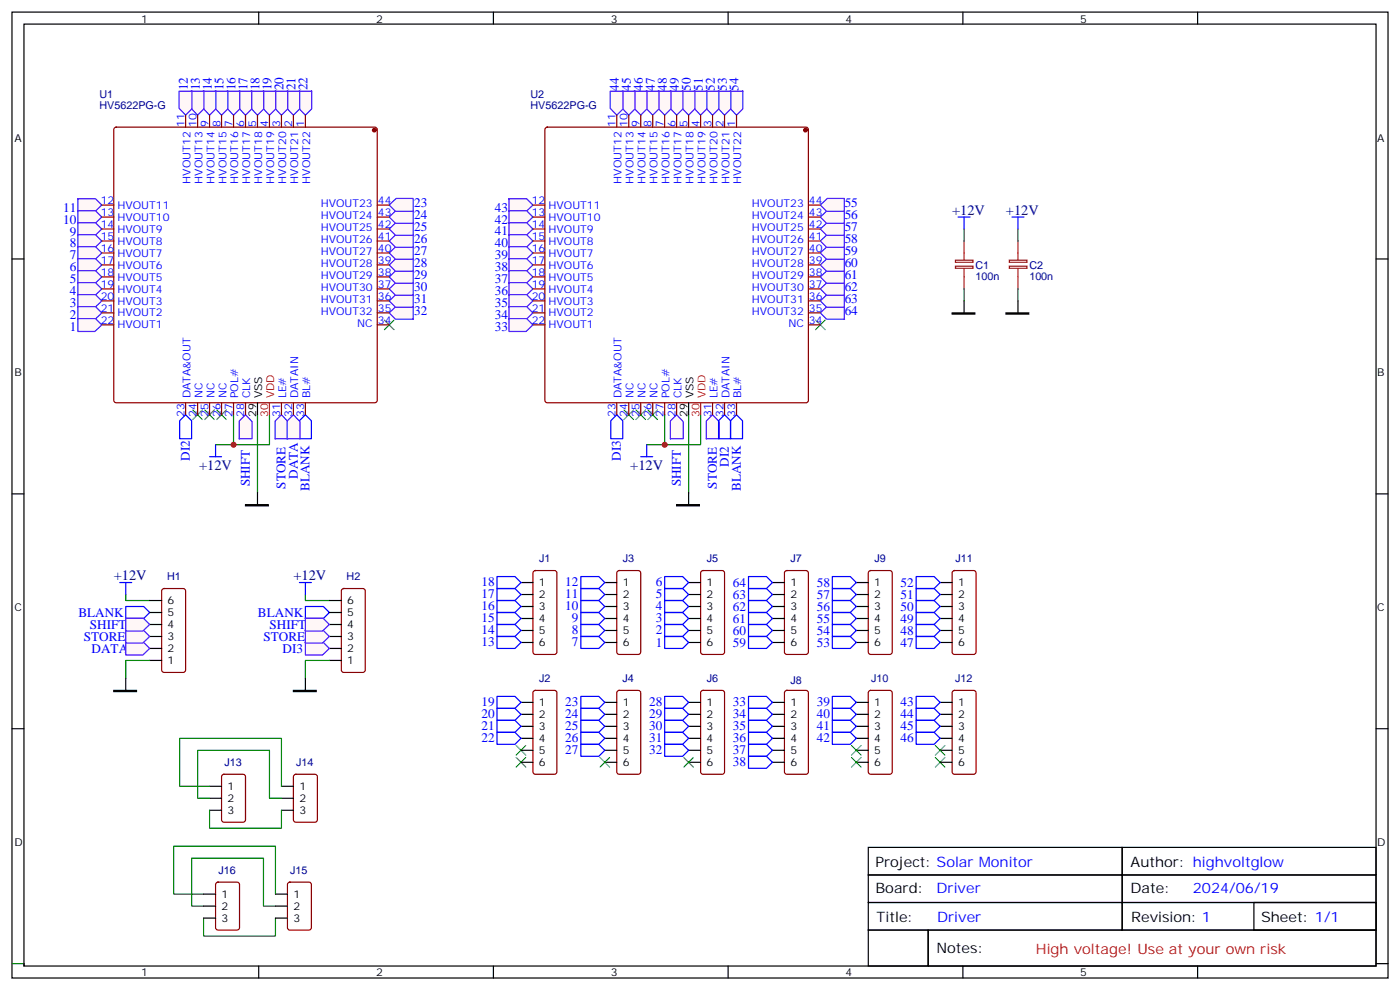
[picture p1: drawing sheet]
<svg xmlns="http://www.w3.org/2000/svg" width="412mm" height="291mm" viewBox="0 0 412 291" stroke-linecap="round" stroke-linejoin="round" font-family="sans-serif">
<path d="M61.7 134.4h3.6M63.5 130.9v3.5M90 122.1l1.7 1.8v5.3h-3.5v-5.3zM217 122.1l1.7 1.8v5.3h-3.5v-5.3z" fill="none" stroke="#00f" stroke-width=".35"/>
<path d="M56.8 120.7l2.8 2.8M59.6 120.7l-2.8 2.8M60.3 120.7l2.8 2.8M63.1 120.7l-2.8 2.8M63.9 120.7l2.8 2.8M66.7 120.7l-2.8 2.8" fill="none" stroke="#3c3" stroke-width=".35"/>
<path d="M68.8 122.1v8.8h-5.3M75.8 122.1v22.9M79.4 122.1v8.8h-10.6" fill="none" stroke="#008700" stroke-width=".35"/>
<path d="M72.3 148.6h6.7v.3h-6.7z" fill="#000" stroke="#000" stroke-width=".35"/>
<path d="M75.8 145v3.6" fill="none" stroke="#000" stroke-width=".35"/>
<g fill="#fff7f7" stroke="#420aff" stroke-width=".35">
<path d="M81.1 123.9l1.8-1.8 1.9 2v5.1h-3.7z"/>
<path d="M70.5 123.9l1.8-1.8 2 2v5.1h-3.8z"/>
<path d="M84.6 123.9l1.8-1.8 2 2v5.1h-3.8z"/>
</g>
<path d="M54.7 122.1l1.7 1.8v5.3h-3.5v-5.3z" fill="none" stroke="#00f" stroke-width=".35"/>
<path d="M113.2 94.2l2.9 2.8M116.1 94.2l-2.9 2.8" fill="none" stroke="#3c3" stroke-width=".35"/>
<g fill="#fff7f7" stroke="#420aff" stroke-width=".35">
<path d="M114.7 92.1l2-1.9h5l.1 3.8h-5.3z"/>
<path d="M114.7 88.6l2-2h5l.1 3.8h-5.3z"/>
<path d="M114.7 85.1l2-2h5l.1 3.8h-5.3z"/>
<path d="M114.7 81.5l2-1.9h5l.1 3.8h-5.3z"/>
<path d="M114.7 78l2-1.9h5l.1 3.8h-5.3z"/>
<path d="M114.7 74.5l2-2h5l.1 3.8h-5.3z"/>
<path d="M114.7 70.9l2-1.9h5l.1 3.8h-5.3z"/>
<path d="M114.7 67.4l2-1.9h5l.1 3.8h-5.3z"/>
<path d="M114.7 63.9l2-2h5l.1 3.8h-5.3z"/>
<path d="M114.7 60.4l2-2h5l.1 3.8h-5.3z"/>
<path d="M88 26.8h3.8v5.2l-1.8 1.9-2-2z"/>
<path d="M84.5 26.8h3.8v5.2l-1.9 1.9-1.9-2z"/>
<path d="M81 26.8h3.8v5.2l-1.9 1.9-1.9-2z"/>
<path d="M77.4 26.8h3.8v5.2l-1.8 1.9-2-2z"/>
<path d="M73.9 26.8h3.8v5.2l-1.9 1.9-1.9-2z"/>
<path d="M70.4 26.8h3.8v5.2l-1.9 1.9-1.9-2z"/>
<path d="M66.9 26.8h3.7v5.2l-1.8 1.9-1.9-2z"/>
<path d="M63.3 26.8h3.8v5.2l-1.8 1.9-2-2z"/>
<path d="M59.8 26.8h3.8v5.2l-1.9 1.9-1.9-2z"/>
<path d="M56.3 26.8h3.8v5.2l-1.9 1.9-1.9-2z"/>
<path d="M52.7 26.8h3.8v5.2l-1.8 1.9-2-2z"/>
<path d="M22.8 58.5h5.3l1.9 1.9-2 1.9h-5.1z"/>
<path d="M22.8 62h5.3l1.9 1.9-2 1.9h-5.1z"/>
<path d="M22.8 65.6h5.3l1.9 1.8-2 2h-5.1z"/>
<path d="M22.8 69.1h5.3l1.9 1.8-2 2h-5.1z"/>
<path d="M22.8 72.6h5.3l1.9 1.9-2 1.9h-5.1z"/>
<path d="M22.8 76.1h5.3l1.9 1.9-2 1.9h-5.1z"/>
<path d="M22.8 79.7h5.3l1.9 1.8-2 2h-5.1z"/>
<path d="M22.8 83.2h5.3l1.9 1.9-2 1.9h-5.1z"/>
<path d="M22.8 86.7h5.3l1.9 1.9-2 1.9h-5.1z"/>
<path d="M22.8 90.3h5.3l1.9 1.8-2 2h-5.1z"/>
<path d="M22.8 93.8h5.3l1.9 1.8-2 2h-5.1z"/>
</g>
<g fill="none" stroke="#870000" stroke-width=".35">
<path d="M33.7 37.6l.5-.2h76.2l.5 .2 .2 .5v79.8l-.2 .5-.5 .2h-76.2l-.5-.3-.2-.4v-79.8zM54.7 33.9v3.5M58.2 33.9v3.5M61.7 33.9v3.5M65.3 33.9v3.5M68.8 33.9v3.5M72.3 33.9v3.5M75.8 33.9v3.5M79.4 33.9v3.5M82.9 33.9v3.5M86.4 33.9v3.5M90 33.9v3.5"/>
<path d="M30 60.4h3.5M30 63.9h3.5M30 67.4h3.5M30 70.9h3.5M30 74.5h3.5M30 78h3.5M111.1 60.4h3.6M111.1 63.9h3.6M111.1 67.4h3.6M111.1 70.9h3.6M111.1 74.5h3.6M111.1 78h3.6"/>
<path d="M30 81.5h3.5M30 85.1h3.5M30 88.6h3.5M30 92.1h3.5M30 95.6h3.5M111.1 81.5h3.6M111.1 85.1h3.6M111.1 88.6h3.6M111.1 92.1h3.6M111.1 95.6h3.6M54.7 118.6v3.5M58.2 118.6v3.5"/>
<path d="M61.7 118.6v3.5M65.3 118.6v3.5M68.8 118.6v3.5M72.3 118.6v3.5M82.9 118.6v3.5M86.4 118.6v3.5M90 118.6v3.5"/>
</g>
<circle cx="110.2" cy="38.3" r=".53" fill="#870000" stroke="#870000" stroke-width=".35"/>
<path d="M75.8 118.6v3.5M202.8 145v3.6" fill="none" stroke="#000" stroke-width=".35"/>
<path d="M79.4 118.6v3.5" fill="none" stroke="#f00" stroke-width=".35"/>
<path d="M183.8 120.7l2.8 2.8M186.6 120.7l-2.8 2.8M187.3 120.7l2.8 2.8M190.1 120.7l-2.8 2.8M190.9 120.7l2.8 2.8M193.7 120.7l-2.8 2.8" fill="none" stroke="#3c3" stroke-width=".35"/>
<path d="M195.8 122.1v8.8h-5.3M202.8 122.1v22.9M206.4 122.1v8.8h-10.6" fill="none" stroke="#008700" stroke-width=".35"/>
<path d="M188.7 134.4h3.6M190.5 130.9v3.5" fill="none" stroke="#00f" stroke-width=".35"/>
<path d="M199.3 148.6h6.7v.3h-6.7z" fill="#000" stroke="#000" stroke-width=".35"/>
<g fill="#fff7f7" stroke="#420aff" stroke-width=".35">
<path d="M208.1 123.9l1.8-1.8 1.9 2v5.1h-3.7z"/>
<path d="M197.5 123.9l1.8-1.8 2 2v5.1h-3.8z"/>
</g>
<path d="M181.7 122.1l1.7 1.8v5.3h-3.5v-5.3zM213.4 122.1l1.8 1.8v5.3h-3.5v-5.3z" fill="none" stroke="#00f" stroke-width=".35"/>
<path d="M240.2 94.2l2.9 2.8M243.1 94.2l-2.9 2.8" fill="none" stroke="#3c3" stroke-width=".35"/>
<g fill="#fff7f7" stroke="#420aff" stroke-width=".35">
<path d="M241.7 92.1l2-1.9h5l.1 3.8h-5.3z"/>
<path d="M241.7 88.6l2-2h5l.1 3.8h-5.3z"/>
<path d="M241.7 85.1l2-2h5l.1 3.8h-5.3z"/>
<path d="M241.7 81.5l2-1.9h5l.1 3.8h-5.3z"/>
<path d="M241.7 78l2-1.9h5l.1 3.8h-5.3z"/>
<path d="M241.7 74.5l2-2h5l.1 3.8h-5.3z"/>
<path d="M241.7 70.9l2-1.9h5l.1 3.8h-5.3z"/>
<path d="M241.7 67.4l2-1.9h5l.1 3.8h-5.3z"/>
<path d="M241.7 63.9l2-2h5l.1 3.8h-5.3z"/>
<path d="M241.7 60.4l2-2h5l.1 3.8h-5.3z"/>
<path d="M215 26.8h3.8v5.2l-1.8 1.9-2-2z"/>
<path d="M211.5 26.8h3.8v5.2l-1.9 1.9-1.9-2z"/>
<path d="M208 26.8h3.8v5.2l-1.9 1.9-1.9-2z"/>
<path d="M204.4 26.8h3.8v5.2l-1.8 1.9-2-2z"/>
<path d="M200.9 26.8h3.8v5.2l-1.9 1.9-1.9-2z"/>
<path d="M197.4 26.8h3.8v5.2l-1.9 1.9-1.9-2z"/>
<path d="M193.9 26.8h3.7v5.2l-1.8 1.9-1.9-2z"/>
<path d="M190.3 26.8h3.8v5.2l-1.8 1.9-2-2z"/>
<path d="M186.8 26.8h3.8v5.2l-1.9 1.9-1.9-2z"/>
<path d="M183.3 26.8h3.8v5.2l-1.9 1.9-1.9-2z"/>
<path d="M179.7 26.8h3.8v5.2l-1.8 1.9-2-2z"/>
<path d="M149.8 58.5h5.3l1.9 1.9-2 1.9h-5.1z"/>
<path d="M149.8 62h5.3l1.9 1.9-2 1.9h-5.1z"/>
<path d="M149.8 65.6h5.3l1.9 1.8-2 2h-5.1z"/>
<path d="M149.8 69.1h5.3l1.9 1.8-2 2h-5.1z"/>
<path d="M149.8 72.6h5.3l1.9 1.9-2 1.9h-5.1z"/>
<path d="M149.8 76.1h5.3l1.9 1.9-2 1.9h-5.1z"/>
<path d="M149.8 79.7h5.3l1.9 1.8-2 2h-5.1z"/>
<path d="M149.8 83.2h5.3l1.9 1.9-2 1.9h-5.1z"/>
<path d="M149.8 86.7h5.3l1.9 1.9-2 1.9h-5.1z"/>
<path d="M149.8 90.3h5.3l1.9 1.8-2 2h-5.1z"/>
<path d="M149.8 93.8h5.3l1.9 1.8-2 2h-5.1z"/>
</g>
<g fill="none" stroke="#870000" stroke-width=".35">
<path d="M160.7 37.6l.5-.2h76.2l.5 .2 .2 .5v79.8l-.2 .5-.5 .2h-76.2l-.5-.3-.2-.4v-79.8zM181.7 33.9v3.5M185.2 33.9v3.5M188.7 33.9v3.5M192.3 33.9v3.5M195.8 33.9v3.5M199.3 33.9v3.5M202.8 33.9v3.5M206.4 33.9v3.5M209.9 33.9v3.5M213.4 33.9v3.5M217 33.9v3.5"/>
<path d="M157 60.4h3.5M157 63.9h3.5M157 67.4h3.5M157 70.9h3.5M157 74.5h3.5M157 78h3.5M238.1 60.4h3.6M238.1 63.9h3.6M238.1 67.4h3.6M238.1 70.9h3.6M238.1 74.5h3.6M238.1 78h3.6"/>
<path d="M157 81.5h3.5M157 85.1h3.5M157 88.6h3.5M157 92.1h3.5M157 95.6h3.5M238.1 81.5h3.6M238.1 85.1h3.6M238.1 88.6h3.6M238.1 92.1h3.6M238.1 95.6h3.6M181.7 118.6v3.5M185.2 118.6v3.5"/>
<path d="M188.7 118.6v3.5M192.3 118.6v3.5M195.8 118.6v3.5M199.3 118.6v3.5M209.9 118.6v3.5M213.4 118.6v3.5M217 118.6v3.5M47.9 173.5l.4-.3h5.7l.6 .5 .1 23.5-.5 .7h-5.9l-.6-.4-.1-23.5z"/>
</g>
<circle cx="237.2" cy="38.3" r=".53" fill="#870000" stroke="#870000" stroke-width=".35"/>
<g fill="none" stroke="#000" stroke-width=".35">
<path d="M3.5 3.6h405.4v284.3h-405.4zM7.1 7.1h398.2v277.3h-398.2zM76.2 3.6v3.5M145.3 3.6v3.5M214.5 3.6v3.5M283.6 3.6v3.5M352.8 3.6v3.5M3.5 76.2h3.6M405.3 76.2h3.6M284 88.6v3.5M299.9 88.6v3.5M202.8 118.6v3.5"/>
<path d="M3.5 145.4h3.6M405.3 145.4h3.6M44.1 176.8h3.5M44.1 194.4h3.5M44.1 190.9h3.5M44.1 187.4h3.5M44.1 183.8h3.5M44.1 180.3h3.5M3.5 214.5h3.6M405.3 214.5h3.6M255.8 249.4h74.8v8.2h-74.8zM255.8 257.6h74.8v8.1h-74.8z"/>
<path d="M330.6 257.6h74.7v8.1h-74.7zM330.6 249.4h74.7v8.2h-74.7zM255.8 265.7h74.8v8.1h-74.8zM255.8 273.8h17.6v10.6h-17.6zM273.4 273.8h131.9v10.6h-131.9zM330.6 265.7h74.7v8.1h-74.7zM369.4 265.7h35.9v8.1h-35.9zM7.1 283.7v.7M76.2 284.4v3.5M145.3 284.4v3.5M214.5 284.4v3.5M283.6 284.4v3.5"/>
<path d="M352.8 284.4v3.5M405.3 283.7h3.6"/>
</g>
<path d="M206.4 118.6v3.5" fill="none" stroke="#f00" stroke-width=".35"/>
<path d="M3.5 283.7h3.6" fill="none" stroke="#090" stroke-width=".35"/>
<path d="M281.4 78.4h5.2v.6h-5.2zM281.4 76.6h5.2v.6h-5.2zM284 70.9v5.7M284 79.1v6M297.3 78.4h5.2v.6h-5.2zM297.3 76.6h5.2v.6h-5.2zM299.9 70.9v5.7M299.9 79.1v6" fill="none" stroke="#8c2424" stroke-width=".35"/>
<path d="M280.5 92.1h6.7v.4h-6.7zM296.3 92.1h6.7v.4h-6.7z" fill="#000" stroke="#000" stroke-width=".35"/>
<path d="M284 67.4v3.5M299.9 67.4v3.5M284 85.1v3.5M299.9 85.1v3.5M37 175v1.8h7.1" fill="none" stroke="#008700" stroke-width=".35"/>
<path d="M282.2 63.9h3.6M284 63.9v3.5M298.1 63.9h3.5M299.9 63.9v3.5M37 178.5h5.3l1.8 1.8-1.8 1.8h-5.3z" fill="none" stroke="#00f" stroke-width=".35"/>
<g fill="#fff7f7" stroke="#420aff" stroke-width=".35">
<path d="M37 189h5.2l1.9 1.9-2 1.9h-5.1z"/>
<path d="M37 185.5h5.2l1.9 1.9-2 1.9h-5.1z"/>
<path d="M37 182h5.2l1.9 1.8-2 2h-5.1z"/>
</g>
<path d="M90 175v1.8h7M44.1 194.4h-7.1v5.3" fill="none" stroke="#008700" stroke-width=".35"/>
<path d="M33.5 203.2h6.7v.4h-6.7z" fill="#000" stroke="#000" stroke-width=".35"/>
<path d="M97 176.8h3.5M37 199.7v3.5M97 194.4h3.5M97 190.9h3.5M97 187.4h3.5M97 183.8h3.5M97 180.3h3.5" fill="none" stroke="#000" stroke-width=".35"/>
<path d="M35.3 171.5h3.5M37 171.5v3.5M90 178.5h5.2l1.8 1.8-1.8 1.8h-5.2z" fill="none" stroke="#00f" stroke-width=".35"/>
<path d="M100.8 173.5l.4-.3h5.7l.6 .5 .1 23.5-.5 .7h-5.9l-.6-.4-.1-23.5z" fill="none" stroke="#870000" stroke-width=".35"/>
<g fill="#fff7f7" stroke="#420aff" stroke-width=".35">
<path d="M89.9 189h5.3l1.8 1.9-2 1.9h-5z"/>
<path d="M89.9 185.5h5.3l1.8 1.9-2 1.9h-5z"/>
<path d="M89.9 182h5.3l1.8 1.8-2 2h-5z"/>
</g>
<path d="M97 194.4h-7v5.3M61.7 231.5h-8.8v-14.2h30v14.2M61.7 235h-3.5v-14.1h21.2v14.1h3.5M61.7 238.5v5.3h21.2v-5.3M60 270.3v5.3h21.1v-5.3M60 266.7h-3.6v-14.1h21.2v14.1h3.5M60 263.2h-8.8v-14.1h29.9v14.1" fill="none" stroke="#008700" stroke-width=".35"/>
<path d="M86.4 203.2h6.7v.4h-6.7z" fill="#000" stroke="#000" stroke-width=".35"/>
<g fill="none" stroke="#000" stroke-width=".35">
<path d="M153.5 171.5h3.5M153.5 175h3.5M153.5 178.5h3.5M178.2 171.5h3.5M178.2 175h3.5M178.2 178.5h3.5M202.8 171.5h3.6M202.8 175h3.6M202.8 178.5h3.6M227.5 171.5h3.6M227.5 175h3.6M227.5 178.5h3.6"/>
<path d="M252.2 171.5h3.6M252.2 175h3.6M252.2 178.5h3.6M276.9 171.5h3.6M276.9 175h3.6M276.9 178.5h3.6M90 199.7v3.5M153.5 182.1h3.5M153.5 185.6h3.5M153.5 189.1h3.5M178.2 182.1h3.5M178.2 185.6h3.5"/>
<path d="M178.2 189.1h3.5M202.8 182.1h3.6M202.8 185.6h3.6M202.8 189.1h3.6M227.5 182.1h3.6M227.5 185.6h3.6M227.5 189.1h3.6M252.2 182.1h3.6M252.2 185.6h3.6M252.2 189.1h3.6M276.9 182.1h3.6M276.9 185.6h3.6"/>
<path d="M276.9 189.1h3.6M153.5 206.8h3.5M153.5 210.3h3.5M153.5 213.8h3.5M153.5 217.3h3.5M178.2 206.8h3.5M178.2 210.3h3.5M178.2 213.8h3.5M178.2 217.3h3.5M202.8 206.8h3.6M202.8 210.3h3.6M202.8 213.8h3.6"/>
<path d="M202.8 217.3h3.6M227.5 206.8h3.6M227.5 210.3h3.6M227.5 213.8h3.6M227.5 217.3h3.6M252.2 206.8h3.6M252.2 210.3h3.6M252.2 213.8h3.6M252.2 217.3h3.6M276.9 206.8h3.6M276.9 210.3h3.6M276.9 213.8h3.6"/>
<path d="M276.9 217.3h3.6M61.7 238.5h3.6M61.7 231.5h3.6M61.7 235h3.6M82.9 238.5h3.5M82.9 231.5h3.5M82.9 235h3.5M153.5 220.9h3.5M153.5 224.4h3.5M178.2 220.9h3.5M178.2 224.4h3.5M202.8 220.9h3.6"/>
<path d="M202.8 224.4h3.6M227.5 220.9h3.6M227.5 224.4h3.6M252.2 220.9h3.6M252.2 224.4h3.6M276.9 220.9h3.6M276.9 224.4h3.6M60 270.3h3.5M60 263.2h3.5M60 266.7h3.5M81.1 270.3h3.6M81.1 263.2h3.6"/>
<path d="M81.1 266.7h3.6"/>
</g>
<g fill="none" stroke="#00f" stroke-width=".35">
<path d="M88.2 171.5h3.5M90 171.5v3.5M146.4 176.8h5.3l1.8 1.7-1.8 1.8h-5.3zM146.4 173.2h5.3l1.8 1.8-1.8 1.8h-5.3zM146.4 169.7h5.3l1.8 1.8-1.8 1.7h-5.3zM171.1 176.8h5.3l1.8 1.7-1.8 1.8h-5.3zM171.1 173.2h5.3l1.8 1.8-1.8 1.8h-5.3zM171.1 169.7h5.3l1.8 1.8-1.8 1.7h-5.3zM195.8 176.8h5.3l1.7 1.7-1.7 1.8h-5.3zM195.8 173.2h5.3l1.7 1.8-1.7 1.8h-5.3zM195.8 169.7h5.3l1.7 1.8-1.7 1.7h-5.3zM220.5 169.7h5.3l1.7 1.8-1.7 1.7h-5.3z"/>
<path d="M220.5 173.2h5.3l1.7 1.8-1.7 1.8h-5.3zM220.5 176.8h5.3l1.7 1.7-1.7 1.8h-5.3zM245.2 169.7h5.3l1.7 1.8-1.7 1.7h-5.3zM245.2 173.2h5.3l1.7 1.8-1.7 1.8h-5.3zM245.2 176.8h5.3l1.7 1.7-1.7 1.8h-5.3zM269.9 169.7h5.3l1.7 1.8-1.7 1.7h-5.3zM269.9 173.2h5.3l1.7 1.8-1.7 1.8h-5.3zM269.9 176.8h5.3l1.7 1.7-1.7 1.8h-5.3zM146.4 187.4h5.3l1.8 1.7-1.8 1.8h-5.3zM146.4 183.8h5.3l1.8 1.8-1.8 1.8h-5.3zM146.4 180.3h5.3l1.8 1.8-1.8 1.7h-5.3zM171.1 187.4h5.3l1.8 1.7-1.8 1.8h-5.3z"/>
<path d="M171.1 183.8h5.3l1.8 1.8-1.8 1.8h-5.3zM171.1 180.3h5.3l1.8 1.8-1.8 1.7h-5.3zM195.8 187.4h5.3l1.7 1.7-1.7 1.8h-5.3zM195.8 183.8h5.3l1.7 1.8-1.7 1.8h-5.3zM195.8 180.3h5.3l1.7 1.8-1.7 1.7h-5.3zM220.5 180.3h5.3l1.7 1.8-1.7 1.7h-5.3zM220.5 183.8h5.3l1.7 1.8-1.7 1.8h-5.3zM220.5 187.4h5.3l1.7 1.7-1.7 1.8h-5.3zM245.2 180.3h5.3l1.7 1.8-1.7 1.7h-5.3zM245.2 183.8h5.3l1.7 1.8-1.7 1.8h-5.3zM245.2 187.4h5.3l1.7 1.7-1.7 1.8h-5.3zM269.9 180.3h5.3l1.7 1.8-1.7 1.7h-5.3z"/>
<path d="M269.9 183.8h5.3l1.7 1.8-1.7 1.8h-5.3zM269.9 187.4h5.3l1.7 1.7-1.7 1.8h-5.3zM146.4 205h5.3l1.8 1.8-1.8 1.7h-5.3zM146.4 208.5h5.3l1.8 1.8-1.8 1.8h-5.3zM146.4 212.1h5.3l1.8 1.7-1.8 1.8h-5.3zM146.4 215.6h5.3l1.8 1.7-1.8 1.8h-5.3zM171.1 205h5.3l1.8 1.8-1.8 1.7h-5.3zM171.1 208.5h5.3l1.8 1.8-1.8 1.8h-5.3zM171.1 212.1h5.3l1.8 1.7-1.8 1.8h-5.3zM171.1 215.6h5.3l1.8 1.7-1.8 1.8h-5.3zM171.1 219.1h5.3l1.8 1.8-1.8 1.7h-5.3zM195.8 205h5.3l1.7 1.8-1.7 1.7h-5.3z"/>
<path d="M195.8 208.5h5.3l1.7 1.8-1.7 1.8h-5.3zM195.8 212.1h5.3l1.7 1.7-1.7 1.8h-5.3zM195.8 215.6h5.3l1.7 1.7-1.7 1.8h-5.3zM195.8 219.1h5.3l1.7 1.8-1.7 1.7h-5.3zM220.5 215.6h5.3l1.7 1.7-1.7 1.8h-5.3zM220.5 212.1h5.3l1.7 1.7-1.7 1.8h-5.3zM220.5 208.5h5.3l1.7 1.8-1.7 1.8h-5.3zM220.5 205h5.3l1.7 1.8-1.7 1.7h-5.3zM220.5 219.1h5.3l1.7 1.8-1.7 1.7h-5.3zM245.2 205h5.3l1.7 1.8-1.7 1.7h-5.3zM245.2 208.5h5.3l1.7 1.8-1.7 1.8h-5.3zM245.2 212.1h5.3l1.7 1.7-1.7 1.8h-5.3z"/>
<path d="M245.2 215.6h5.3l1.7 1.7-1.7 1.8h-5.3zM269.9 215.6h5.3l1.7 1.7-1.7 1.8h-5.3zM269.9 212.1h5.3l1.7 1.7-1.7 1.8h-5.3zM269.9 208.5h5.3l1.7 1.8-1.7 1.8h-5.3zM269.9 205h5.3l1.7 1.8-1.7 1.7h-5.3zM220.5 222.6h5.3l1.7 1.8-1.7 1.8h-5.3z"/>
</g>
<g fill="none" stroke="#3c3" stroke-width=".35">
<path d="M152 219.5l2.9 2.8M154.9 219.5l-2.9 2.8M250.8 219.5l2.8 2.8M253.6 219.5l-2.8 2.8M275.5 219.5l2.8 2.8M278.3 219.5l-2.8 2.8M152 223l2.9 2.8M154.9 223l-2.9 2.8M176.7 223l2.9 2.8M179.6 223l-2.9 2.8M201.4 223l2.9 2.8M204.3 223l-2.9 2.8"/>
<path d="M250.8 223l2.8 2.8M253.6 223l-2.8 2.8M275.5 223l2.8 2.8M278.3 223l-2.8 2.8"/>
</g>
<g fill="none" stroke="#870000" stroke-width=".35">
<path d="M157.2 168.2l.5-.2h5.6l.7 .4v23.5l-.4 .7-5.9 .1-.7-.5v-23.5zM181.9 168.2l.5-.2h5.6l.7 .4v23.5l-.4 .7-5.9 .1-.7-.5v-23.5zM206.6 168.2l.5-.2h5.6l.7 .4v23.5l-.4 .7-5.9 .1-.7-.5v-23.5zM231.3 168.2l.5-.2h5.6l.7 .4v23.5l-.4 .7-5.9 .1-.7-.5v-23.5zM256 168.2l.5-.2h5.6l.7 .4v23.5l-.4 .7-5.9 .1-.7-.5v-23.5zM280.7 168.2l.5-.2h5.6l.7 .4v23.5l-.4 .7-5.9 .1-.7-.5v-23.5zM157.2 203.4l.5-.2h5.6l.7 .5v23.5l-.4 .7h-5.9l-.7-.4v-23.6zM181.9 203.4l.5-.2h5.6l.7 .5v23.5l-.4 .7h-5.9l-.7-.4v-23.6zM206.6 203.4l.5-.2h5.6l.7 .5v23.5l-.4 .7h-5.9l-.7-.4v-23.6zM231.3 203.4l.5-.2h5.6l.7 .5v23.5l-.4 .7h-5.9l-.7-.4v-23.6zM256 203.4l.5-.2h5.6l.7 .5v23.5l-.4 .7h-5.9l-.7-.4v-23.6zM280.7 203.4l.5-.2h5.6l.7 .5v23.5l-.4 .7h-5.9l-.7-.4v-23.6z"/>
<path d="M65.5 228.1l.5-.2h5.6l.7 .5v12.9l-.4 .7h-5.9l-.7-.4v-13zM86.7 228.1l.4-.2h5.7l.6 .5 .1 12.9-.5 .7h-5.9l-.6-.4-.1-13zM63.7 259.9l.5-.2h5.6l.7 .4 .1 13-.5 .6-5.9 .1-.6-.5-.1-12.9zM84.9 259.9l.5-.2h5.6l.7 .4v13l-.4 .6-5.9 .1-.7-.5v-12.9z"/>
</g>
<g fill="#c00">
<circle cx="195.8" cy="130.9" r=".88"/>
<circle cx="68.8" cy="130.9" r=".88"/>
</g>
<g font-size="4.2" fill="#000080">
<text x="280.5" y="63.2">+12V</text>
<text x="296.3" y="63.2">+12V</text>
<text x="58.7" y="138.4">+12V</text>
<text x="185.7" y="138.4">+12V</text>
<text x="33.5" y="170.8">+12V</text>
<text x="86.4" y="170.8">+12V</text>
</g>
<g font-size="4.2">
<text x="257.9" y="255.1">Project: Solar Monitor</text>
<text x="333" y="255.1">Author: highvoltglow</text>
<text x="257.9" y="262.9">Board:</text>
<text x="333" y="262.9">Date:</text>
<text x="258.2" y="271.3">Title:</text>
<text x="333.2" y="271.3">Revision: 1</text>
<text x="371.5" y="271.3">Sheet: 1/1</text>
<text x="275.9" y="280.5">Notes:</text>
</g>
<g font-size="4.2" fill="#00f">
<text x="275.9" y="262.9">Driver</text>
<text x="351.4" y="262.9">2024/06/19</text>
<text x="276" y="271.3">Driver</text>
</g>
<text font-size="4.2" fill="#f00" x="305.2" y="280.8">High voltage! Use at your own risk</text>
<g font-size="3.9" fill="#00f">
<text x="55.3" y="26.6" transform="rotate(-90 55.3 26.6)">12</text>
<text x="58.8" y="26.6" transform="rotate(-90 58.8 26.6)">13</text>
<text x="62.4" y="26.6" transform="rotate(-90 62.4 26.6)">14</text>
<text x="65.9" y="26.6" transform="rotate(-90 65.9 26.6)">15</text>
<text x="69.4" y="26.6" transform="rotate(-90 69.4 26.6)">16</text>
<text x="72.9" y="26.6" transform="rotate(-90 72.9 26.6)">17</text>
<text x="76.5" y="26.6" transform="rotate(-90 76.5 26.6)">18</text>
<text x="80" y="26.6" transform="rotate(-90 80 26.6)">19</text>
<text x="83.5" y="26.6" transform="rotate(-90 83.5 26.6)">20</text>
<text x="87" y="26.6" transform="rotate(-90 87 26.6)">21</text>
<text x="90.6" y="26.6" transform="rotate(-90 90.6 26.6)">22</text>
<text x="182.3" y="26.7" transform="rotate(-90 182.3 26.7)">44</text>
<text x="185.8" y="26.7" transform="rotate(-90 185.8 26.7)">45</text>
<text x="189.4" y="26.7" transform="rotate(-90 189.4 26.7)">46</text>
<text x="192.9" y="26.7" transform="rotate(-90 192.9 26.7)">47</text>
<text x="196.4" y="26.7" transform="rotate(-90 196.4 26.7)">48</text>
<text x="199.9" y="26.7" transform="rotate(-90 199.9 26.7)">49</text>
<text x="203.5" y="26.7" transform="rotate(-90 203.5 26.7)">50</text>
<text x="207" y="26.7" transform="rotate(-90 207 26.7)">51</text>
<text x="210.5" y="26.7" transform="rotate(-90 210.5 26.7)">52</text>
<text x="214.1" y="26.7" transform="rotate(-90 214.1 26.7)">53</text>
<text x="217.6" y="26.7" transform="rotate(-90 217.6 26.7)">54</text>
<text x="18.6" y="62.3">11</text>
<text x="18.6" y="65.8">10</text>
<text x="122" y="64.5">24</text>
<text x="122" y="61">23</text>
<text x="145.8" y="62.3">43</text>
<text x="145.8" y="65.8">42</text>
<text x="248.8" y="64.5">56</text>
<text x="248.8" y="61">55</text>
<text x="20.6" y="69.3">9</text>
<text x="122" y="71.6">26</text>
<text x="122" y="68">25</text>
<text x="145.8" y="69.3">41</text>
<text x="248.8" y="71.6">58</text>
<text x="248.8" y="68">57</text>
<text x="20.6" y="72.9">8</text>
<text x="20.6" y="76.4">7</text>
<text x="122" y="75.1">27</text>
<text x="145.8" y="72.9">40</text>
<text x="145.8" y="76.4">39</text>
<text x="248.8" y="75.1">59</text>
<text x="20.6" y="79.9">6</text>
<text x="20.6" y="83.4">5</text>
<text x="122" y="82.2">29</text>
<text x="122" y="78.6">28</text>
<text x="145.8" y="79.9">38</text>
<text x="145.8" y="83.4">37</text>
<text x="248.8" y="82.2">61</text>
<text x="248.8" y="78.6">60</text>
<text x="20.6" y="87">4</text>
<text x="122" y="89.2">31</text>
<text x="122" y="85.7">30</text>
<text x="145.8" y="87">36</text>
<text x="248.8" y="89.2">63</text>
<text x="248.8" y="85.7">62</text>
<text x="20.6" y="90.5">3</text>
<text x="20.6" y="94">2</text>
<text x="122" y="92.7">32</text>
<text x="145.8" y="90.5">35</text>
<text x="145.8" y="94">34</text>
<text x="248.8" y="92.7">64</text>
<text x="20.6" y="97.6">1</text>
<text x="145.8" y="97.5">33</text>
<text x="55.9" y="135.6" transform="rotate(-90 55.9 135.6)">DI2</text>
<text x="182.9" y="135.6" transform="rotate(-90 182.9 135.6)">DI3</text>
<text x="214.7" y="137.4" transform="rotate(-90 214.7 137.4)">DI2</text>
<text x="73.6" y="143.2" transform="rotate(-90 73.6 143.2)">SHIFT</text>
<text x="84.1" y="143.9" transform="rotate(-90 84.1 143.9)">STORE</text>
<text x="87.7" y="141" transform="rotate(-90 87.7 141)">DATA</text>
<text x="200.6" y="143.2" transform="rotate(-90 200.6 143.2)">SHIFT</text>
<text x="211.1" y="143.9" transform="rotate(-90 211.1 143.9)">STORE</text>
<text x="91.2" y="144.5" transform="rotate(-90 91.2 144.5)">BLANK</text>
<text x="218.2" y="144.5" transform="rotate(-90 218.2 144.5)">BLANK</text>
<text x="141.8" y="172.6">18</text>
<text x="166.5" y="172.6">12</text>
<text x="193.1" y="172.6">6</text>
<text x="215.9" y="172.8">64</text>
<text x="240.6" y="172.8">58</text>
<text x="265.3" y="172.8">52</text>
<text x="141.8" y="179.7">16</text>
<text x="141.8" y="176.2">17</text>
<text x="166.5" y="179.7">10</text>
<text x="166.5" y="176.2">11</text>
<text x="193.1" y="179.7">4</text>
<text x="193.1" y="176.2">5</text>
<text x="215.9" y="176.3">63</text>
<text x="215.9" y="179.8">62</text>
<text x="240.6" y="176.3">57</text>
<text x="240.6" y="179.8">56</text>
<text x="265.3" y="176.3">51</text>
<text x="265.3" y="179.8">50</text>
<text x="23.1" y="181.6">BLANK</text>
<text x="26.5" y="185.1">SHIFT</text>
<text x="76" y="181.6">BLANK</text>
<text x="79.4" y="185.1">SHIFT</text>
<text x="141.8" y="183.2">15</text>
<text x="168.5" y="183.2">9</text>
<text x="193.1" y="183.2">3</text>
<text x="215.9" y="183.3">61</text>
<text x="240.6" y="183.3">55</text>
<text x="265.3" y="183.3">49</text>
<text x="24.7" y="188.7">STORE</text>
<text x="77.6" y="188.7">STORE</text>
<text x="141.8" y="190.3">13</text>
<text x="141.8" y="186.8">14</text>
<text x="168.5" y="190.3">7</text>
<text x="168.5" y="186.8">8</text>
<text x="193.1" y="190.3">1</text>
<text x="193.1" y="186.8">2</text>
<text x="215.9" y="186.9">60</text>
<text x="215.9" y="190.4">59</text>
<text x="240.6" y="186.9">54</text>
<text x="240.6" y="190.4">53</text>
<text x="265.3" y="186.8">48</text>
<text x="265.3" y="190.3">47</text>
<text x="27" y="192.2">DATA</text>
<text x="83.2" y="192.2">DI3</text>
<text x="141.8" y="207.9">19</text>
<text x="166.5" y="207.9">23</text>
<text x="191.2" y="207.9">28</text>
<text x="215.9" y="208">33</text>
<text x="240.6" y="207.9">39</text>
<text x="265.3" y="207.9">43</text>
<text x="141.8" y="211.5">20</text>
<text x="141.8" y="215">21</text>
<text x="166.5" y="211.5">24</text>
<text x="166.5" y="215">25</text>
<text x="191.2" y="211.5">29</text>
<text x="191.2" y="215">30</text>
<text x="215.9" y="215">35</text>
<text x="215.9" y="211.5">34</text>
<text x="240.6" y="211.5">40</text>
<text x="240.6" y="215">41</text>
<text x="265.3" y="215">45</text>
<text x="265.3" y="211.5">44</text>
<text x="141.8" y="218.5">22</text>
<text x="166.5" y="218.5">26</text>
<text x="191.2" y="218.5">31</text>
<text x="215.9" y="218.6">36</text>
<text x="240.6" y="218.5">42</text>
<text x="265.3" y="218.6">46</text>
<text x="166.5" y="222">27</text>
<text x="191.2" y="222">32</text>
<text x="215.9" y="222">37</text>
<text x="215.9" y="225.6">38</text>
</g>
<g font-size="3.2">
<text x="41.6" y="6.7">1</text>
<text x="110.8" y="6.7">2</text>
<text x="179.9" y="6.7">3</text>
<text x="249.1" y="6.7">4</text>
<text x="318.2" y="6.7">5</text>
<text x="4.2" y="41.7">A</text>
<text x="405.7" y="41.7">A</text>
<text x="4.2" y="110.8">B</text>
<text x="405.7" y="110.8">B</text>
<text x="77.3" y="117.3" transform="rotate(-90 77.3 117.3)">VSS</text>
<text x="204.3" y="117.3" transform="rotate(-90 204.3 117.3)">VSS</text>
<text x="75.5" y="122.8" transform="rotate(-90 75.5 122.8)">29</text>
<text x="202.5" y="122.8" transform="rotate(-90 202.5 122.8)">29</text>
<text x="158.7" y="172.5">1</text>
<text x="183.4" y="172.5">1</text>
<text x="208.1" y="172.5">1</text>
<text x="232.8" y="172.5">1</text>
<text x="257.5" y="172.5">1</text>
<text x="282.2" y="172.5">1</text>
<text x="4.2" y="180">C</text>
<text x="49.4" y="177.8">6</text>
<text x="102.3" y="177.8">6</text>
<text x="158.7" y="176.1">2</text>
<text x="158.7" y="179.6">3</text>
<text x="183.4" y="176.1">2</text>
<text x="183.4" y="179.6">3</text>
<text x="208.1" y="176.1">2</text>
<text x="208.1" y="179.6">3</text>
<text x="232.8" y="176.1">2</text>
<text x="232.8" y="179.6">3</text>
<text x="257.5" y="176.1">2</text>
<text x="257.5" y="179.6">3</text>
<text x="282.2" y="176.1">2</text>
<text x="282.2" y="179.6">3</text>
<text x="405.7" y="180">C</text>
<text x="49.4" y="184.9">4</text>
<text x="49.4" y="181.4">5</text>
<text x="102.3" y="184.9">4</text>
<text x="102.3" y="181.4">5</text>
<text x="158.7" y="183.1">4</text>
<text x="183.4" y="183.1">4</text>
<text x="208.1" y="183.1">4</text>
<text x="232.8" y="183.1">4</text>
<text x="257.5" y="183.1">4</text>
<text x="282.2" y="183.1">4</text>
<text x="49.4" y="191.9">2</text>
<text x="49.4" y="188.4">3</text>
<text x="102.3" y="191.9">2</text>
<text x="102.3" y="188.4">3</text>
<text x="158.7" y="186.7">5</text>
<text x="158.7" y="190.2">6</text>
<text x="183.4" y="186.7">5</text>
<text x="183.4" y="190.2">6</text>
<text x="208.1" y="186.7">5</text>
<text x="208.1" y="190.2">6</text>
<text x="232.8" y="186.7">5</text>
<text x="232.8" y="190.2">6</text>
<text x="257.5" y="186.7">5</text>
<text x="257.5" y="190.2">6</text>
<text x="282.2" y="186.7">5</text>
<text x="282.2" y="190.2">6</text>
<text x="49.4" y="195.5">1</text>
<text x="102.3" y="195.5">1</text>
<text x="158.7" y="207.8">1</text>
<text x="183.4" y="207.8">1</text>
<text x="208.1" y="207.8">1</text>
<text x="232.8" y="207.8">1</text>
<text x="257.5" y="207.8">1</text>
<text x="282.2" y="207.8">1</text>
<text x="158.7" y="211.3">2</text>
<text x="158.7" y="214.9">3</text>
<text x="183.4" y="211.3">2</text>
<text x="183.4" y="214.9">3</text>
<text x="208.1" y="211.3">2</text>
<text x="208.1" y="214.9">3</text>
<text x="232.8" y="211.3">2</text>
<text x="232.8" y="214.9">3</text>
<text x="257.5" y="211.3">2</text>
<text x="257.5" y="214.9">3</text>
<text x="282.2" y="211.3">2</text>
<text x="282.2" y="214.9">3</text>
<text x="158.7" y="218.4">4</text>
<text x="158.7" y="221.9">5</text>
<text x="183.4" y="218.4">4</text>
<text x="183.4" y="221.9">5</text>
<text x="208.1" y="218.4">4</text>
<text x="208.1" y="221.9">5</text>
<text x="232.8" y="218.4">4</text>
<text x="232.8" y="221.9">5</text>
<text x="257.5" y="218.4">4</text>
<text x="257.5" y="221.9">5</text>
<text x="282.2" y="218.4">4</text>
<text x="282.2" y="221.9">5</text>
<text x="158.7" y="225.5">6</text>
<text x="183.4" y="225.5">6</text>
<text x="208.1" y="225.5">6</text>
<text x="232.8" y="225.5">6</text>
<text x="257.5" y="225.5">6</text>
<text x="282.2" y="225.5">6</text>
<text x="67" y="232.5">1</text>
<text x="88.2" y="232.5">1</text>
<text x="67" y="239.6">3</text>
<text x="67" y="236">2</text>
<text x="88.2" y="239.6">3</text>
<text x="88.2" y="236">2</text>
<text x="4.2" y="249.1">D</text>
<text x="405.7" y="249.1">D</text>
<text x="65.3" y="264.3">1</text>
<text x="65.3" y="267.8">2</text>
<text x="86.4" y="264.3">1</text>
<text x="86.4" y="267.8">2</text>
<text x="65.3" y="271.3">3</text>
<text x="86.4" y="271.3">3</text>
<text x="41.6" y="287.2">1</text>
<text x="110.8" y="287.2">2</text>
<text x="179.9" y="287.2">3</text>
<text x="249.1" y="287.2">4</text>
<text x="318.2" y="287.2">5</text>
</g>
<g font-size="3.2" fill="#000080">
<text x="29.3" y="28.9">U1</text>
<text x="156.3" y="28.9">U2</text>
<text x="29.3" y="32.1">HV5622PG-G</text>
<text x="156.3" y="32.1">HV5622PG-G</text>
<text x="287.3" y="82.4">100n</text>
<text x="287.3" y="79.1">C1</text>
<text x="303.2" y="82.4">100n</text>
<text x="303.2" y="79.1">C2</text>
<text x="158.8" y="165.6">J1</text>
<text x="183.5" y="165.6">J3</text>
<text x="208.2" y="165.6">J5</text>
<text x="232.9" y="165.6">J7</text>
<text x="257.6" y="165.6">J9</text>
<text x="281.5" y="165.6">J11</text>
<text x="49.2" y="170.9">H1</text>
<text x="102.1" y="170.9">H2</text>
<text x="158.8" y="200.8">J2</text>
<text x="183.4" y="200.8">J4</text>
<text x="208.2" y="200.8">J6</text>
<text x="232.8" y="201.5">J8</text>
<text x="256.6" y="200.8">J10</text>
<text x="281.3" y="200.8">J12</text>
<text x="66.1" y="225.5">J13</text>
<text x="87.2" y="225.5">J14</text>
<text x="64.4" y="257.3">J16</text>
<text x="85.4" y="257.3">J15</text>
</g>
<g font-size="3.2" fill="#00f">
<text x="54.3" y="37.3" transform="rotate(-90 54.3 37.3)">11</text>
<text x="57.9" y="37.3" transform="rotate(-90 57.9 37.3)">10</text>
<text x="61.4" y="37.3" transform="rotate(-90 61.4 37.3)">9</text>
<text x="64.9" y="37.3" transform="rotate(-90 64.9 37.3)">8</text>
<text x="68.4" y="37.3" transform="rotate(-90 68.4 37.3)">7</text>
<text x="72" y="37.3" transform="rotate(-90 72 37.3)">6</text>
<text x="75.5" y="37.3" transform="rotate(-90 75.5 37.3)">5</text>
<text x="79" y="37.3" transform="rotate(-90 79 37.3)">4</text>
<text x="82.5" y="37.3" transform="rotate(-90 82.5 37.3)">3</text>
<text x="86.1" y="37.3" transform="rotate(-90 86.1 37.3)">2</text>
<text x="89.6" y="37.3" transform="rotate(-90 89.6 37.3)">1</text>
<text x="181.3" y="37.3" transform="rotate(-90 181.3 37.3)">11</text>
<text x="184.9" y="37.3" transform="rotate(-90 184.9 37.3)">10</text>
<text x="188.4" y="37.3" transform="rotate(-90 188.4 37.3)">9</text>
<text x="191.9" y="37.3" transform="rotate(-90 191.9 37.3)">8</text>
<text x="195.4" y="37.3" transform="rotate(-90 195.4 37.3)">7</text>
<text x="199" y="37.3" transform="rotate(-90 199 37.3)">6</text>
<text x="202.5" y="37.3" transform="rotate(-90 202.5 37.3)">5</text>
<text x="206" y="37.3" transform="rotate(-90 206 37.3)">4</text>
<text x="209.5" y="37.3" transform="rotate(-90 209.5 37.3)">3</text>
<text x="213.1" y="37.3" transform="rotate(-90 213.1 37.3)">2</text>
<text x="216.6" y="37.3" transform="rotate(-90 216.6 37.3)">1</text>
<text x="56.1" y="54.1" transform="rotate(-90 56.1 54.1)">HVOUT12</text>
<text x="59.6" y="54.1" transform="rotate(-90 59.6 54.1)">HVOUT13</text>
<text x="63.1" y="54.1" transform="rotate(-90 63.1 54.1)">HVOUT14</text>
<text x="66.7" y="54.1" transform="rotate(-90 66.7 54.1)">HVOUT15</text>
<text x="70.2" y="54.1" transform="rotate(-90 70.2 54.1)">HVOUT16</text>
<text x="73.7" y="54.1" transform="rotate(-90 73.7 54.1)">HVOUT17</text>
<text x="77.3" y="54.1" transform="rotate(-90 77.3 54.1)">HVOUT18</text>
<text x="80.8" y="54.1" transform="rotate(-90 80.8 54.1)">HVOUT19</text>
<text x="84.3" y="54.1" transform="rotate(-90 84.3 54.1)">HVOUT20</text>
<text x="87.8" y="54.1" transform="rotate(-90 87.8 54.1)">HVOUT21</text>
<text x="91.4" y="54.1" transform="rotate(-90 91.4 54.1)">HVOUT22</text>
<text x="183.1" y="54.1" transform="rotate(-90 183.1 54.1)">HVOUT12</text>
<text x="186.6" y="54.1" transform="rotate(-90 186.6 54.1)">HVOUT13</text>
<text x="190.1" y="54.1" transform="rotate(-90 190.1 54.1)">HVOUT14</text>
<text x="193.7" y="54.1" transform="rotate(-90 193.7 54.1)">HVOUT15</text>
<text x="197.2" y="54.1" transform="rotate(-90 197.2 54.1)">HVOUT16</text>
<text x="200.7" y="54.1" transform="rotate(-90 200.7 54.1)">HVOUT17</text>
<text x="204.3" y="54.1" transform="rotate(-90 204.3 54.1)">HVOUT18</text>
<text x="207.8" y="54.1" transform="rotate(-90 207.8 54.1)">HVOUT19</text>
<text x="211.3" y="54.1" transform="rotate(-90 211.3 54.1)">HVOUT20</text>
<text x="214.8" y="54.1" transform="rotate(-90 214.8 54.1)">HVOUT21</text>
<text x="218.4" y="54.1" transform="rotate(-90 218.4 54.1)">HVOUT22</text>
<text x="29.7" y="60">12</text>
<text x="29.7" y="63.5">13</text>
<text x="34.6" y="61.4">HVOUT11</text>
<text x="34.6" y="64.9">HVOUT10</text>
<text x="94.5" y="64.6">HVOUT24</text>
<text x="94.5" y="61.1">HVOUT23</text>
<text x="111.3" y="63.5">43</text>
<text x="111.3" y="60">44</text>
<text x="156.7" y="60">12</text>
<text x="156.7" y="63.5">13</text>
<text x="161.6" y="61.4">HVOUT11</text>
<text x="161.6" y="64.9">HVOUT10</text>
<text x="221.5" y="64.6">HVOUT24</text>
<text x="221.5" y="61.1">HVOUT23</text>
<text x="238.3" y="63.5">43</text>
<text x="238.3" y="60">44</text>
<text x="29.7" y="67.1">14</text>
<text x="29.7" y="70.6">15</text>
<text x="34.6" y="68.5">HVOUT9</text>
<text x="94.5" y="71.6">HVOUT26</text>
<text x="94.5" y="68.1">HVOUT25</text>
<text x="111.3" y="70.6">41</text>
<text x="111.3" y="67.1">42</text>
<text x="156.7" y="67.1">14</text>
<text x="156.7" y="70.6">15</text>
<text x="161.6" y="68.5">HVOUT9</text>
<text x="221.5" y="71.6">HVOUT26</text>
<text x="221.5" y="68.1">HVOUT25</text>
<text x="238.3" y="70.6">41</text>
<text x="238.3" y="67.1">42</text>
<text x="29.7" y="74.1">16</text>
<text x="29.7" y="77.6">17</text>
<text x="34.6" y="72">HVOUT8</text>
<text x="34.6" y="75.5">HVOUT7</text>
<text x="94.5" y="75.2">HVOUT27</text>
<text x="111.3" y="77.6">39</text>
<text x="111.3" y="74.1">40</text>
<text x="156.7" y="74.1">16</text>
<text x="156.7" y="77.6">17</text>
<text x="161.6" y="72">HVOUT8</text>
<text x="161.6" y="75.5">HVOUT7</text>
<text x="221.5" y="75.2">HVOUT27</text>
<text x="238.3" y="77.6">39</text>
<text x="238.3" y="74.1">40</text>
<text x="29.7" y="81.2">18</text>
<text x="34.6" y="79.1">HVOUT6</text>
<text x="34.6" y="82.6">HVOUT5</text>
<text x="94.5" y="82.2">HVOUT29</text>
<text x="94.5" y="78.7">HVOUT28</text>
<text x="111.3" y="81.2">38</text>
<text x="156.7" y="81.2">18</text>
<text x="161.6" y="79.1">HVOUT6</text>
<text x="161.6" y="82.6">HVOUT5</text>
<text x="221.5" y="82.2">HVOUT29</text>
<text x="221.5" y="78.7">HVOUT28</text>
<text x="238.3" y="81.2">38</text>
<text x="29.7" y="84.7">19</text>
<text x="29.7" y="88.2">20</text>
<text x="34.6" y="86.1">HVOUT4</text>
<text x="34.6" y="89.6">HVOUT3</text>
<text x="94.5" y="89.3">HVOUT31</text>
<text x="94.5" y="85.8">HVOUT30</text>
<text x="111.3" y="88.2">36</text>
<text x="111.3" y="84.7">37</text>
<text x="156.7" y="84.7">19</text>
<text x="156.7" y="88.2">20</text>
<text x="161.6" y="86.1">HVOUT4</text>
<text x="161.6" y="89.6">HVOUT3</text>
<text x="221.5" y="89.3">HVOUT31</text>
<text x="221.5" y="85.8">HVOUT30</text>
<text x="238.3" y="88.2">36</text>
<text x="238.3" y="84.7">37</text>
<text x="29.7" y="91.8">21</text>
<text x="29.7" y="95.3">22</text>
<text x="34.6" y="93.2">HVOUT2</text>
<text x="94.5" y="92.8">HVOUT32</text>
<text x="111.3" y="95.3">34</text>
<text x="111.3" y="91.8">35</text>
<text x="156.7" y="91.8">21</text>
<text x="156.7" y="95.3">22</text>
<text x="161.6" y="93.2">HVOUT2</text>
<text x="221.5" y="92.8">HVOUT32</text>
<text x="238.3" y="95.3">34</text>
<text x="238.3" y="91.8">35</text>
<text x="34.6" y="96.7">HVOUT1</text>
<text x="105.2" y="96.3">NC</text>
<text x="161.6" y="96.7">HVOUT1</text>
<text x="232.2" y="96.3">NC</text>
<text x="56.1" y="117.3" transform="rotate(-90 56.1 117.3)">DATA&amp;OUT</text>
<text x="59.6" y="117.3" transform="rotate(-90 59.6 117.3)">NC</text>
<text x="63.1" y="117.3" transform="rotate(-90 63.1 117.3)">NC</text>
<text x="66.7" y="117.3" transform="rotate(-90 66.7 117.3)">NC</text>
<text x="70.2" y="117.3" transform="rotate(-90 70.2 117.3)">POL#</text>
<text x="73.7" y="117.3" transform="rotate(-90 73.7 117.3)">CLK</text>
<text x="84.3" y="117.3" transform="rotate(-90 84.3 117.3)">LE#</text>
<text x="87.8" y="117.3" transform="rotate(-90 87.8 117.3)">DATAIN</text>
<text x="91.4" y="117.3" transform="rotate(-90 91.4 117.3)">BL#</text>
<text x="183.1" y="117.3" transform="rotate(-90 183.1 117.3)">DATA&amp;OUT</text>
<text x="186.6" y="117.3" transform="rotate(-90 186.6 117.3)">NC</text>
<text x="190.1" y="117.3" transform="rotate(-90 190.1 117.3)">NC</text>
<text x="193.7" y="117.3" transform="rotate(-90 193.7 117.3)">NC</text>
<text x="197.2" y="117.3" transform="rotate(-90 197.2 117.3)">POL#</text>
<text x="200.7" y="117.3" transform="rotate(-90 200.7 117.3)">CLK</text>
<text x="211.3" y="117.3" transform="rotate(-90 211.3 117.3)">LE#</text>
<text x="214.8" y="117.3" transform="rotate(-90 214.8 117.3)">DATAIN</text>
<text x="218.4" y="117.3" transform="rotate(-90 218.4 117.3)">BL#</text>
<text x="54.3" y="122.8" transform="rotate(-90 54.3 122.8)">23</text>
<text x="57.9" y="122.8" transform="rotate(-90 57.9 122.8)">24</text>
<text x="61.4" y="122.8" transform="rotate(-90 61.4 122.8)">25</text>
<text x="64.9" y="122.8" transform="rotate(-90 64.9 122.8)">26</text>
<text x="68.4" y="122.8" transform="rotate(-90 68.4 122.8)">27</text>
<text x="72" y="122.8" transform="rotate(-90 72 122.8)">28</text>
<text x="82.5" y="122.8" transform="rotate(-90 82.5 122.8)">31</text>
<text x="86.1" y="122.8" transform="rotate(-90 86.1 122.8)">32</text>
<text x="89.6" y="122.8" transform="rotate(-90 89.6 122.8)">33</text>
<text x="181.3" y="122.8" transform="rotate(-90 181.3 122.8)">23</text>
<text x="184.9" y="122.8" transform="rotate(-90 184.9 122.8)">24</text>
<text x="188.4" y="122.8" transform="rotate(-90 188.4 122.8)">25</text>
<text x="191.9" y="122.8" transform="rotate(-90 191.9 122.8)">26</text>
<text x="195.4" y="122.8" transform="rotate(-90 195.4 122.8)">27</text>
<text x="199" y="122.8" transform="rotate(-90 199 122.8)">28</text>
<text x="209.5" y="122.8" transform="rotate(-90 209.5 122.8)">31</text>
<text x="213.1" y="122.8" transform="rotate(-90 213.1 122.8)">32</text>
<text x="216.6" y="122.8" transform="rotate(-90 216.6 122.8)">33</text>
</g>
<g font-size="3.2" fill="#f00">
<text x="80.8" y="117.3" transform="rotate(-90 80.8 117.3)">VDD</text>
<text x="207.8" y="117.3" transform="rotate(-90 207.8 117.3)">VDD</text>
<text x="79" y="122.8" transform="rotate(-90 79 122.8)">30</text>
<text x="206" y="122.8" transform="rotate(-90 206 122.8)">30</text>
</g>
</svg>
